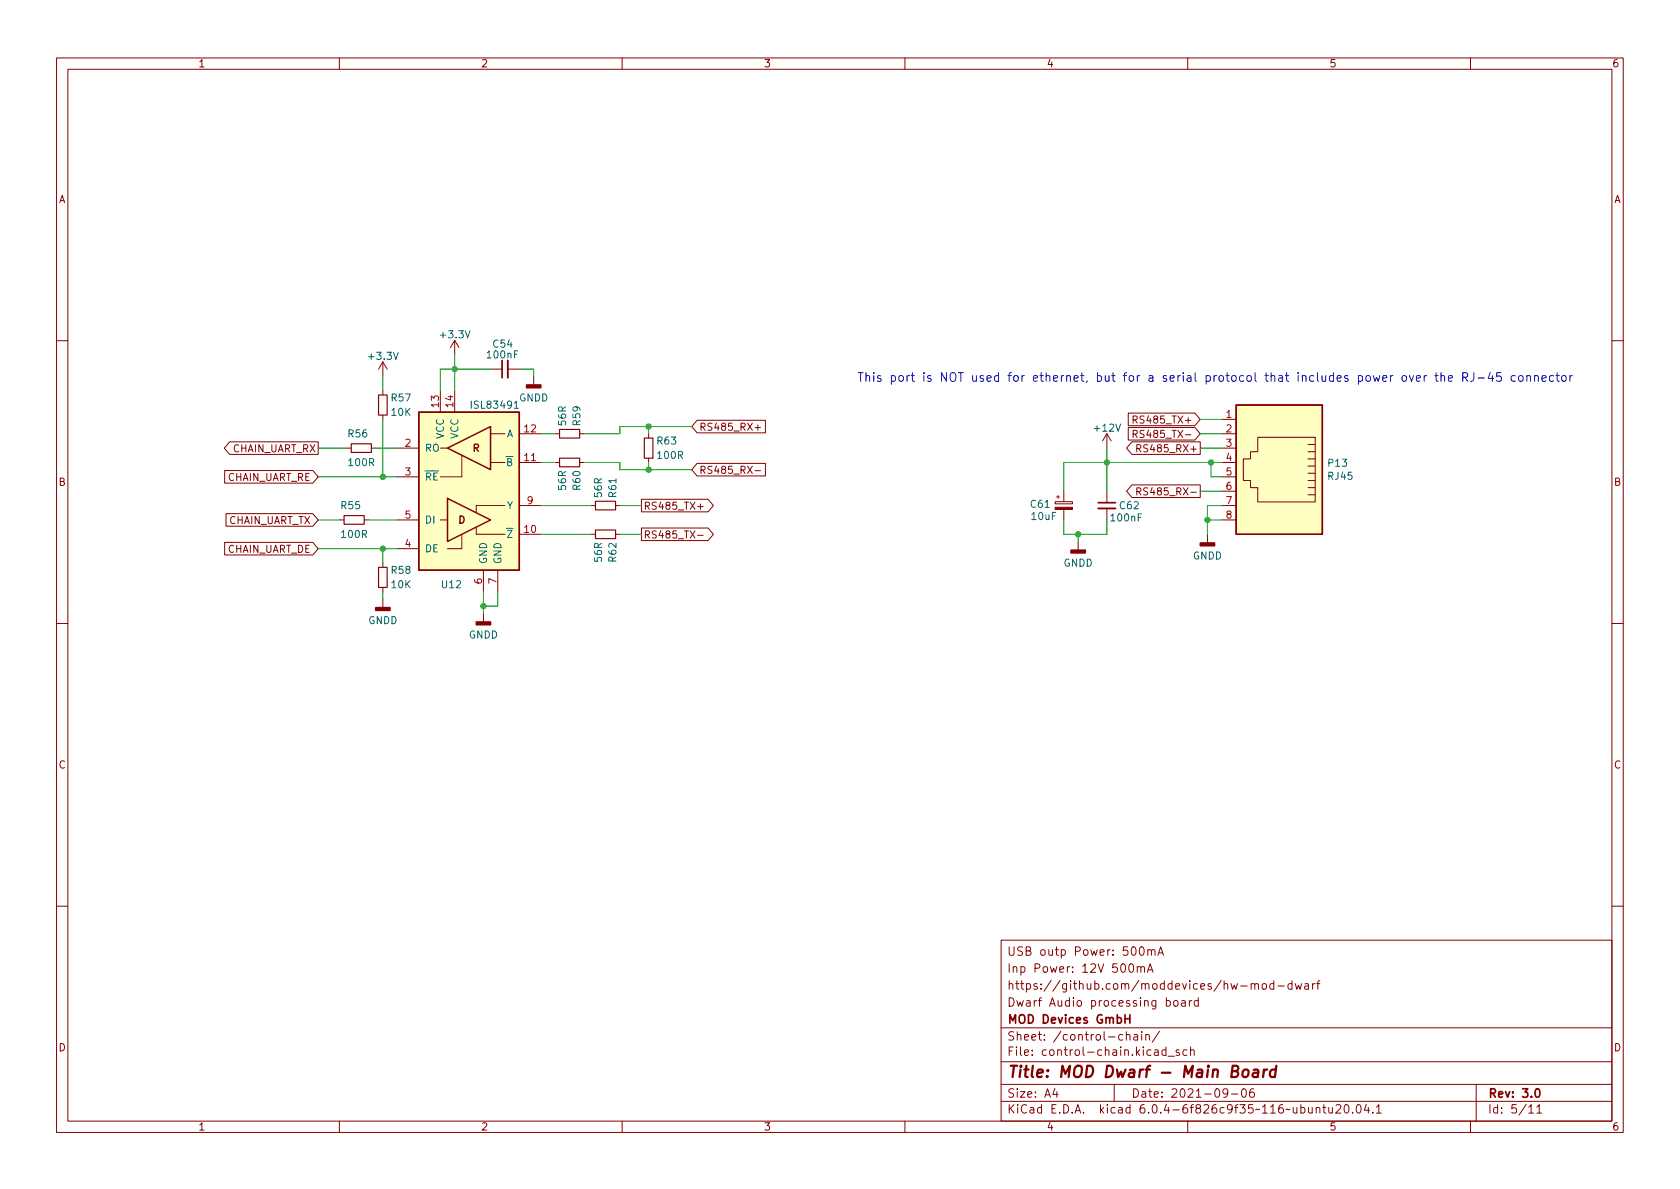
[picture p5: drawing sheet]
<svg xmlns="http://www.w3.org/2000/svg" width="297mm" height="210mm" viewBox="0 0 297 210" stroke-linecap="round" stroke-linejoin="round" font-family="sans-serif">
<g fill="none" stroke="#840000" stroke-width=".18">
<path d="M10 10.2h277v190.1h-277zM12 12.2h273v186.1h-273zM60 10.2v2M110 10.2v2M160 10.2v2M210 10.2v2M260 10.2v2M10 60.2h2M40.6 78.1h15.7v2.3h-15.7l-.9-1.2zM61.3 79.2h.8M65.7 79.2h.7M67.7 64v2.5"/>
<path d="M67.7 69.1v.7M67.7 73.4v.8M67.7 64l-.8 1.3M67.7 64l.8 1.3M70.2 79.2h3.8M77.9 79.2h1.2M77.9 69.1v3.8M80.4 60.2l-.8 1.3M80.4 60.2v2.5M80.4 69.1v3.8M80.4 60.2l.8 1.3M86.7 76.7h2.6"/>
<path d="M86.7 65.3h2.1M89.8 65.3h2M91.8 76.7h3.8M94.4 66.5v1.6M98.2 76.7h.7M102.5 76.7h.8M114.7 76.7v.8M123.3 74.3h12v2.2h-12l-1-1.1zM133.5 75.6h1M195.7 76.7v2.5M195.7 76.7l-.8 1.3M195.7 76.7l.8 1.3"/>
<path d="M199.5 75.6h11.8l.9 1.1-.9 1.1h-11.8zM199.5 73.1h11.8l.9 1.1-.9 1.1h-11.8zM200.1 78.1h12.1v2.3h-12.1l-.9-1.2zM200.3 76.8l.7-.1 .1-.2-.1-.3-.7-.1v1.3M200.3 74.2h.7l.1-.2-.1-.3-.7-.1v1.2M200.7 76.8l.4 .6M200.7 74.2l.4 .6M201 79.3l.6-.1 .1-.1v-.3l-.7-.2v1.3M201.3 79.3l.4 .6M216 74.2h2.6M216 76.7h2.6M216 79.2h2.6"/>
<path d="M222.4 77.3h10.1v11.5h-10.1v-2.6h-1.3v-1.2h-1.3v-3.9h1.3v-1.2h1.3zM231.3 78.6h1.2M231.3 79.9h1.2M285 60.2h2M39.7 83.2h15.6l1 1.1-1 1.1h-15.6zM39.7 95.9h15.6l1 1.1-1 1.1h-15.6zM40 90.8h15.3l1 1.1-1 1.2h-15.3zM60.1 91.9h.7M64.4 91.9h.8M67.7 99.6v.7M70.2 84.3h3.8M70.2 91.9h3.8"/>
<path d="M70.2 97h3.8M77.9 91.9h1.2M81.7 94.5v2.5h-2.6M81.7 80.5v3.8h-3.8M84.2 93.2v1.3h5.1M86.7 81.8h2.6M89.3 89.4h-5.1v1.3M91.8 94.5h3.8M91.8 89.4h3.8M91.8 81.8h3.8M98.2 81.8h.7M102.5 81.8h.8"/>
<path d="M104.5 94.5h.8M104.5 89.4h.8M108.8 94.5h.8M108.8 89.4h.8M113.4 93.4h11.8l.9 1.1-.9 1.1h-11.8zM113.4 88.3h11.8l.9 1.1-.9 1.1h-11.8zM114.7 81v.8M123.3 81.9h12v2.3h-12l-1-1.1zM123.4 94.7h.9M123.4 89.6h.9M133.5 83.2h1M186.6 88.7h3v.4h-3z"/>
<path d="M186.8 87.9h.5M187.1 87.6v.5M188.1 86.9v1.8M188.1 90.1v1.8M190.6 95.8v1.5M195.7 86.9v2M195.7 89.9v2M200.1 85.8h12.1v2.2h-12.1l-.9-1.1zM201 86.9h.6l.1-.2v-.3l-.7-.1v1.2M201.3 86.9l.4 .6M213.5 94.5v1.5M216 89.4h2.6"/>
<path d="M216 81.8h2.6M216 84.3h2.6M216 86.9h2.6M216 91.9h2.6M231.3 81.1h1.2M231.3 82.4h1.2M231.3 83.7h1.2M231.3 85h1.2M231.3 86.2h1.2M231.3 87.5h1.2M10 110.2h2M67.7 103.9v.7"/>
<path d="M67.7 105.9v1.5M85.5 100.8v3.8M85.5 108.5v1.5M88 100.8v3.8M285 110.2h2M10 160.2h2M177 166.3h108v32h-108zM199.7 170.6l.2-.2a.81 .81 0 0 1 .6 .7 .81 .81 0 0 1-.3 .8h-.1a.81 .81 0 0 1-.4-1.3zM201.1 171.1l.2-.2 .3 .1 .1 .9M201.1 170.9v1M201.6 167.6l.2-.2a.81 .81 0 0 1 .6 .7 .81 .81 0 0 1-.3 .8h-.2a.81 .81 0 0 1-.3-1.3zM201.7 171.1l.2-.2 .4 .1 .1 .9"/>
<path d="M202.9 171.9l.5-1.5 .5 1.5M202.9 168.1l.2-.2 .4 .1 .1 .9M202.9 167.9v1M203 171.5h.7M203.6 168.1l.2-.2 .3 .1 .1 .9M204.7 168.9l.5-1.5 .5 1.5M204.9 168.5h.7M206.2 177l.4-.1 .3 .3v.4l-.1 .3h-.6M207.6 177l.4-.1 .3 .3v.4l-.3 .3h-.4l-.1-.3v-.4zM208.9 177h.6l.1 .9M209.6 177.3l-.5 .1a.29 .29 0 0 0-.2 .2 .29 .29 0 0 0 .2 .3h.5M210.3 176.9v1"/>
<path d="M210.7 176.9l-.3 .1-.1 .2M211.9 177l-.5-.1-.3 .3v.4l.2 .3h.6M211.9 176.4v1.5M221.2 174.1l.2-.2 .4 .1 .1 .9M221.2 173.9v1M221.9 174.1l.2-.2 .3 .1 .1 .9M223.3 174l.3-.1 .3 .3v.4l-.3 .3h-.3l-.2-.3v-.4zM225.2 174l-.4-.1-.3 .3v.4l.1 .3h.6M225.2 173.4v1.5M225.9 174.4h1.2M228.4 174l-.4-.1-.3 .3v.4l.2 .3h.5M228.4 173.4v1.5"/>
<path d="M229 173.9l.3 1 .3-.7 .3 .7 .2-1M230.7 174h.6l.1 .9M231.4 174.3l-.5 .1a.29 .29 0 0 0-.3 .2 .29 .29 0 0 0 .3 .3h.5M232.1 173.9v1M232.5 173.9l-.3 .1-.1 .2M232.8 173.9h.6M233.4 173.4l-.4 .2v1.3M285 160.2h2M60 198.3v2M110 198.3v2M160 198.3v2M177 194.8h108"/>
<path d="M177 191.8h108M177 187.8h108M177 181.8h108M186.5 192.5l-.4 1h1M186.9 193v1M197 191.8v3M199.1 183.1l.3-.2 .3 .1 .1 .9M199.1 182.4v1.5M200.5 183h.6v.9M201.1 183.3l-.5 .1a.29 .29 0 0 0-.2 .2 .29 .29 0 0 0 .2 .3h.5M201.9 182.4v.2M201.9 182.9v1"/>
<path d="M202.6 183.1l.2-.2 .3 .1 .1 .9M202.6 182.9v1M205 182.4l-1.3 1.9M206.1 185.7l-.4-.1-.3 .3v.4l.2 .3h.5M206.1 185.1v1.5M206.5 186.8h1.1M208.5 185.7l-.4-.1-.2 .2 .1 .3 .5 .1v.4h-.6M209.9 185.7l-.5-.1-.3 .3v.4l.2 .3h.6M210 198.3v2M210.5 185.8l.2-.2 .4 .1v.9M210.5 185.1v1.5M217.1 193.2l-.3 .3h-.3l-.3-.3 .2-.6 .4-.1 .2 .2a.99 .99 0 0 1-.4 1.3h-.2"/>
<path d="M217.7 193.5h1.2M219.7 192.6l.2-.1a.81 .81 0 0 1 .5 .7 .81 .81 0 0 1-.3 .8h-.1a.81 .81 0 0 1-.6-.6 .81 .81 0 0 1 .3-.8zM221.6 192.5a.59 .59 0 0 0-.7 .7v.5l.2 .3h.4l.2-.1 .1-.5-.2-.2-.4-.1-.3 .3M232.7 196l.2-.2 .4 .1 .1 .9M232.7 195.8v1M233.9 195.8h.5M234.1 195.3v1.3l.3 .2M234.9 195.8l.1 1h.4l.2-.1M235.6 195.8v1M236.2 195.5l.6-.2 .2 .2 .1 .3-1 1h1M237.8 195.5l.2-.2a.81 .81 0 0 1 .6 .7 .81 .81 0 0 1-.3 .8h-.2a.81 .81 0 0 1-.3-1.3zM239.1 196.7v.1"/>
<path d="M240 195.4l.1-.1a.81 .81 0 0 1 .6 .7 .81 .81 0 0 1-.3 .8h-.1a.81 .81 0 0 1-.6-.6 .81 .81 0 0 1 .3-.8zM241.6 195.3l-.4 1h.9M241.9 195.8v1M242.7 196.7v.1M243.4 195.8l.4-.5v1.5M243.4 196.8h.8M260 198.3v2M261 191.8v6.5M270.3 195.8l.4-.5v1.5M270.3 196.8h.9M271.7 195.8l.5-.5v1.5M271.7 196.8h.9"/>
</g>
<path d="M88.8 63.7v3.1M194.2 88.9h3M198.9 179.4v1.5M199.8 179.4v1.5M198.9 180.1h.9M271.6 192.6l.2-.1a.82 .82 0 0 1 .6 .7 .82 .82 0 0 1-.3 .8h-.2a.81 .81 0 0 1-.6-.6 .81 .81 0 0 1 .3-.8z" fill="none" stroke="#840000" stroke-width=".3"/>
<path d="M219.8 189.3a.52 .52 0 0 1 .6-.2 .52 .52 0 0 1 .4 .4l-.1 .6a.55 .55 0 0 1-.5 .4 .55 .55 0 0 1-.5-.4zM221.7 189.2l.2-.1 .5 .1v1.3M222.5 189.6l-.7 .1a.4 .4 0 0 0-.3 .3 .4 .4 0 0 0 .2 .5l.7-.1M223.5 189.1l-.2 1.4M224.1 189.1l-.4 .1-.3 .3M225.6 189.2a.66 .66 0 0 0-1 .3l-.1 .6 .2 .3 .1 .1 .6-.1M225.7 188.5l-.3 2" fill="none" stroke="#840000" stroke-width=".4"/>
<g fill="#840000" stroke="#840000" stroke-width=".25">
<path d="M93.1 68.1h2.5v.5h-2.5z"/>
<path d="M84.2 110h2.5v.5h-2.5z"/>
<path d="M189.4 97.3h2.5v.5h-2.5z"/>
<path d="M212.2 96h2.6v.5h-2.6z"/>
<path d="M66.4 107.4h2.6v.5h-2.6z"/>
</g>
<path d="M186.6 89.7h3v.4h-3z" fill="#840000" stroke="#840000" stroke-width=".18"/>
<path d="M62.1 78.5h3.6v1.5h-3.6zM66.9 69.8h1.6v3.6h-1.6zM98.9 75.9h3.6v1.6h-3.6zM113.9 77.5h1.5v3.5h-1.5zM60.8 91.2h3.6v1.5h-3.6zM98.9 81h3.6v1.5h-3.6zM105.3 93.7h3.5v1.5h-3.5zM105.3 88.6h3.5v1.6h-3.5zM66.9 100.3h1.6v3.6h-1.6z" fill="none" stroke="#840000" stroke-width=".2"/>
<path d="M89.8 63.7v3.1M194.2 89.9h3" fill="none" stroke="#840000" stroke-width=".33"/>
<g fill="#ffffc2" stroke="#ffffc2" stroke-width=".18">
<path d="M218.6 71.6h15.2v22.9h-15.2z"/>
<path d="M74 72.9h17.8v27.9h-17.8z"/>
</g>
<path d="M74 72.9h17.8v27.9h-17.8zM79.1 79.2l7.6-3.8v7.7zM218.6 71.6h15.2v22.9h-15.2zM79.1 88.1l7.6 3.8-7.6 3.9z" fill="none" stroke="#840000" stroke-width=".25"/>
<path d="M90.9 72.2h.8M89.5 80.7h1.2M89.5 93.4h1.2M89.7 93.8h.8l-.8 1.3h.8M89.8 81.7l.5-.1 .1-.2v-.2l-.6-.1v1.3h.4l.2-.2 .1-.3-.3-.2" fill="none" stroke="#006464" stroke-width=".18"/>
<g fill="none" stroke="#0000c2" stroke-width=".18">
<path d="M250.4 66.9l.8-.1-.1-.3-.5-.1-.2 .2 .1 .8h.6M251.8 66.4v1M252.2 66.4l-.2 .1-.2 .2M253.7 66.4h.6M253.9 65.9v1.3l.4 .2M254.8 66.6l.2-.2 .4 .1v.9M254.8 65.9v1.5M256.1 66.9l.7-.1-.1-.3-.4-.1-.2 .2 .1 .8h.5M258.6 66.7l.8-.1 .1-.2-.1-.4-.2-.1h-.6v1.5M259 66.7l.5 .7M260.6 65.9v1.1a.49 .49 0 0 1-.6 .4M261.3 66.8h1.2"/>
<path d="M263.5 65.8l-.4 1.1h1M263.9 66.4v1M265.4 65.9h-.7l-.1 .7 .2-.1 .5 .1 .2 .2-.1 .5-.2 .1-.6-.1M267.9 66.5l-.4-.1-.3 .3v.4l.1 .3h.6M268.6 66.6l.2-.2 .4 .2 .1 .5-.1 .3h-.4l-.2-.1zM270 66.6l.2-.2 .3 .1 .1 .9M270 66.4v1M271.3 66.6l.2-.2 .4 .1 .1 .9M271.3 66.4v1M272.6 66.9l.8-.1-.1-.3-.4-.1-.3 .2 .1 .8h.6M274.7 66.5l-.5-.1-.3 .3v.4l.2 .3h.6M275.1 66.4h.6"/>
<path d="M275.3 65.9v1.3l.4 .2M276.2 66.6l.2-.2 .4 .2 .1 .5-.1 .3h-.4l-.2-.1zM277.6 66.4v1M278 66.4l-.3 .1-.1 .2"/>
</g>
<g fill="none" stroke="#009600" stroke-width=".18">
<path d="M56.3 79.2h5M66.4 79.2h3.8M67.7 66.5v2.6M67.7 74.2v10.1M80.4 62.7v6.4M86.7 65.3h-8.8v3.8M91.8 65.3h2.6v1.2M95.6 76.7h2.6M114.7 75.4v1.3M122.3 75.4h-12.7v1.3h-6.3M195.7 79.2v7.7M212.2 74.2h3.8"/>
<path d="M212.2 79.2h3.8M212.2 76.7h3.8M56.3 84.3h13.9M56.3 97h13.9M56.3 91.9h3.8M65.2 91.9h5M67.7 97v2.6M95.6 81.8h2.6M95.6 89.4h8.9M95.6 94.5h8.9M103.3 81.8h6.3v1.3h12.7M109.6 89.4h3.8"/>
<path d="M109.6 94.5h3.8M114.7 81.8v1.3M188.1 91.9v2.6h7.6v-2.6M190.6 94.5v1.3M212.2 86.9h3.8M213.5 91.9h2.5M214.1 81.8v2.5h1.9M216 81.8h-27.9v5.1M216 89.4h-2.5v5.1M67.7 104.6v1.3M85.5 104.6v3.9M88 104.6v2.6h-2.5"/>
</g>
<g fill="#009600" stroke="#009600" stroke-width=".18">
<circle cx="114.7" cy="83.1" r=".46"/>
<circle cx="195.7" cy="81.8" r=".46"/>
<circle cx="114.7" cy="75.4" r=".46"/>
<circle cx="85.5" cy="107.2" r=".46"/>
<circle cx="80.4" cy="65.3" r=".46"/>
<circle cx="67.7" cy="97" r=".46"/>
<circle cx="67.7" cy="84.3" r=".46"/>
<circle cx="213.5" cy="91.9" r=".46"/>
<circle cx="190.6" cy="94.5" r=".46"/>
<circle cx="214.1" cy="81.8" r=".46"/>
</g>
<text font-size="2.8" fill="#840000" x="178" y="190.6">Title: MOD Dwarf - Main Board</text>
<text font-size="2.1" fill="#0000c2" x="151.5" y="67.5">This port is NOT used for ethernet, but for a serial protocol that includes power over the RJ-45 connector</text>
<g font-size="2.1" fill="#840000">
<text x="178" y="172">Inp Power: 12V 500mA</text>
<text x="178" y="169">USB outp Power: 500mA</text>
<text x="178" y="178">Dwarf Audio processing board</text>
<text x="178" y="175">https://github.com/moddevices/hw-mod-dwarf</text>
<text x="178" y="184">Sheet: /control-chain/</text>
<text x="178" y="181">MOD Devices GmbH</text>
<text x="178" y="186.7">File: control-chain.kicad_sch</text>
<text x="178" y="196.9">KiCad E.D.A. kicad 6.0.4-6f826c9f35~116~ubuntu20.04.1</text>
<text x="178" y="194.1">Size: A4</text>
<text x="200" y="194.1">Date: 2021-09-06</text>
<text x="263" y="194.1">Rev: 3.0</text>
<text x="263" y="196.9">Id: 5/11</text>
</g>
<g font-size="1.8" fill="#840000">
<text x="35" y="11.9">1</text>
<text x="85" y="11.9">2</text>
<text x="135" y="11.9">3</text>
<text x="185" y="11.9">4</text>
<text x="235" y="11.9">5</text>
<text x="285" y="11.9">6</text>
<text x="10.3" y="35.9">A</text>
<text x="285.3" y="35.9">A</text>
<text x="123.6" y="76.2">RS485_RX+</text>
<text x="201.3" y="74.9">RS485_TX+</text>
<text x="201.7" y="77.4">RS485_TX-</text>
<text x="41" y="80">CHAIN_UART_RX</text>
<text x="83.6" y="79.9">R</text>
<text x="123.6" y="83.8">RS485_RX-</text>
<text x="202" y="80">RS485_RX+</text>
<text x="10.3" y="85.9">B</text>
<text x="40.1" y="85">CHAIN_UART_RE</text>
<text x="202.5" y="87.6">RS485_RX-</text>
<text x="285.3" y="85.9">B</text>
<text x="40.3" y="92.7">CHAIN_UART_TX</text>
<text x="81" y="92.6">D</text>
<text x="113.7" y="95.2">RS485_TX-</text>
<text x="113.7" y="90.1">RS485_TX+</text>
<text x="40.1" y="97.7">CHAIN_UART_DE</text>
<text x="10.3" y="135.9">C</text>
<text x="285.3" y="135.9">C</text>
<text x="10.3" y="185.9">D</text>
<text x="285.3" y="185.9">D</text>
<text x="35" y="199.9">1</text>
<text x="85" y="199.9">2</text>
<text x="135" y="199.9">3</text>
<text x="185" y="199.9">4</text>
<text x="235" y="199.9">5</text>
<text x="285" y="199.9">6</text>
</g>
<g font-size="1.8" fill="#006464">
<text x="78.1" y="59.8">+3.3V</text>
<text x="65.4" y="63.6">+3.3V</text>
<text x="86.3" y="63.4">100nF</text>
<text x="87.3" y="61.5">C54</text>
<text x="69.3" y="71">R57</text>
<text x="91.8" y="71">GNDD</text>
<text x="61.6" y="77.3">R56</text>
<text x="69.3" y="73.5">10K</text>
<text x="78.5" y="77.6" transform="rotate(-90 78.5 77.6)">VCC</text>
<text x="81" y="77.6" transform="rotate(-90 81 77.6)">VCC</text>
<text x="83.6" y="72.3">ISL83491</text>
<text x="89.5" y="77.3">A</text>
<text x="100.1" y="75.2" transform="rotate(-90 100.1 75.2)">56R</text>
<text x="102.6" y="75.2" transform="rotate(-90 102.6 75.2)">R59</text>
<text x="193.6" y="76.3">+12V</text>
<text x="61.8" y="82.4">100R</text>
<text x="75.1" y="79.9">RO</text>
<text x="116.3" y="78.6">R63</text>
<text x="116.4" y="81.1">100R</text>
<text x="234.9" y="82.5">P13</text>
<text x="75.1" y="85">~{RE}</text>
<text x="100.1" y="86.6" transform="rotate(-90 100.1 86.6)">56R</text>
<text x="102.6" y="86.6" transform="rotate(-90 102.6 86.6)">R60</text>
<text x="106.4" y="87.9" transform="rotate(-90 106.4 87.9)">56R</text>
<text x="109" y="87.9" transform="rotate(-90 109 87.9)">R61</text>
<text x="182.3" y="89.8">C61</text>
<text x="234.9" y="84.8">RJ45</text>
<text x="60.4" y="90">R55</text>
<text x="60.5" y="95.1">100R</text>
<text x="75.1" y="92.6">DI</text>
<text x="89.6" y="90">Y</text>
<text x="182.5" y="91.9">10uF</text>
<text x="196.5" y="92.2">100nF</text>
<text x="198" y="90">C62</text>
<text x="69.3" y="101.5">R58</text>
<text x="75.1" y="97.7">DE</text>
<text x="86.1" y="99.8" transform="rotate(-90 86.1 99.8)">GND</text>
<text x="88.6" y="99.8" transform="rotate(-90 88.6 99.8)">GND</text>
<text x="106.4" y="99.3" transform="rotate(-90 106.4 99.3)">56R</text>
<text x="109" y="99.3" transform="rotate(-90 109 99.3)">R62</text>
<text x="188" y="100.2">GNDD</text>
<text x="210.9" y="98.9">GNDD</text>
<text x="69.3" y="104">10K</text>
<text x="78.2" y="104">U12</text>
<text x="65.1" y="110.4">GNDD</text>
<text x="82.9" y="112.9">GNDD</text>
</g>
<g font-size="1.8" fill="#a90000">
<text x="77.6" y="72" transform="rotate(-90 77.6 72)">13</text>
<text x="80.1" y="72" transform="rotate(-90 80.1 72)">14</text>
<text x="92.7" y="76.4">12</text>
<text x="216.8" y="73.9">1</text>
<text x="216.8" y="76.4">2</text>
<text x="71.6" y="79">2</text>
<text x="92.7" y="81.5">11</text>
<text x="216.8" y="79">3</text>
<text x="216.8" y="81.5">4</text>
<text x="71.6" y="84.1">3</text>
<text x="93.2" y="89.1">9</text>
<text x="216.8" y="84.1">5</text>
<text x="216.8" y="86.6">6</text>
<text x="216.8" y="89.1">7</text>
<text x="71.6" y="91.7">5</text>
<text x="92.7" y="94.2">10</text>
<text x="216.8" y="91.7">8</text>
<text x="71.6" y="96.8">4</text>
<text x="85.2" y="103.2" transform="rotate(-90 85.2 103.2)">6</text>
<text x="87.8" y="103.2" transform="rotate(-90 87.8 103.2)">7</text>
</g>
</svg>
